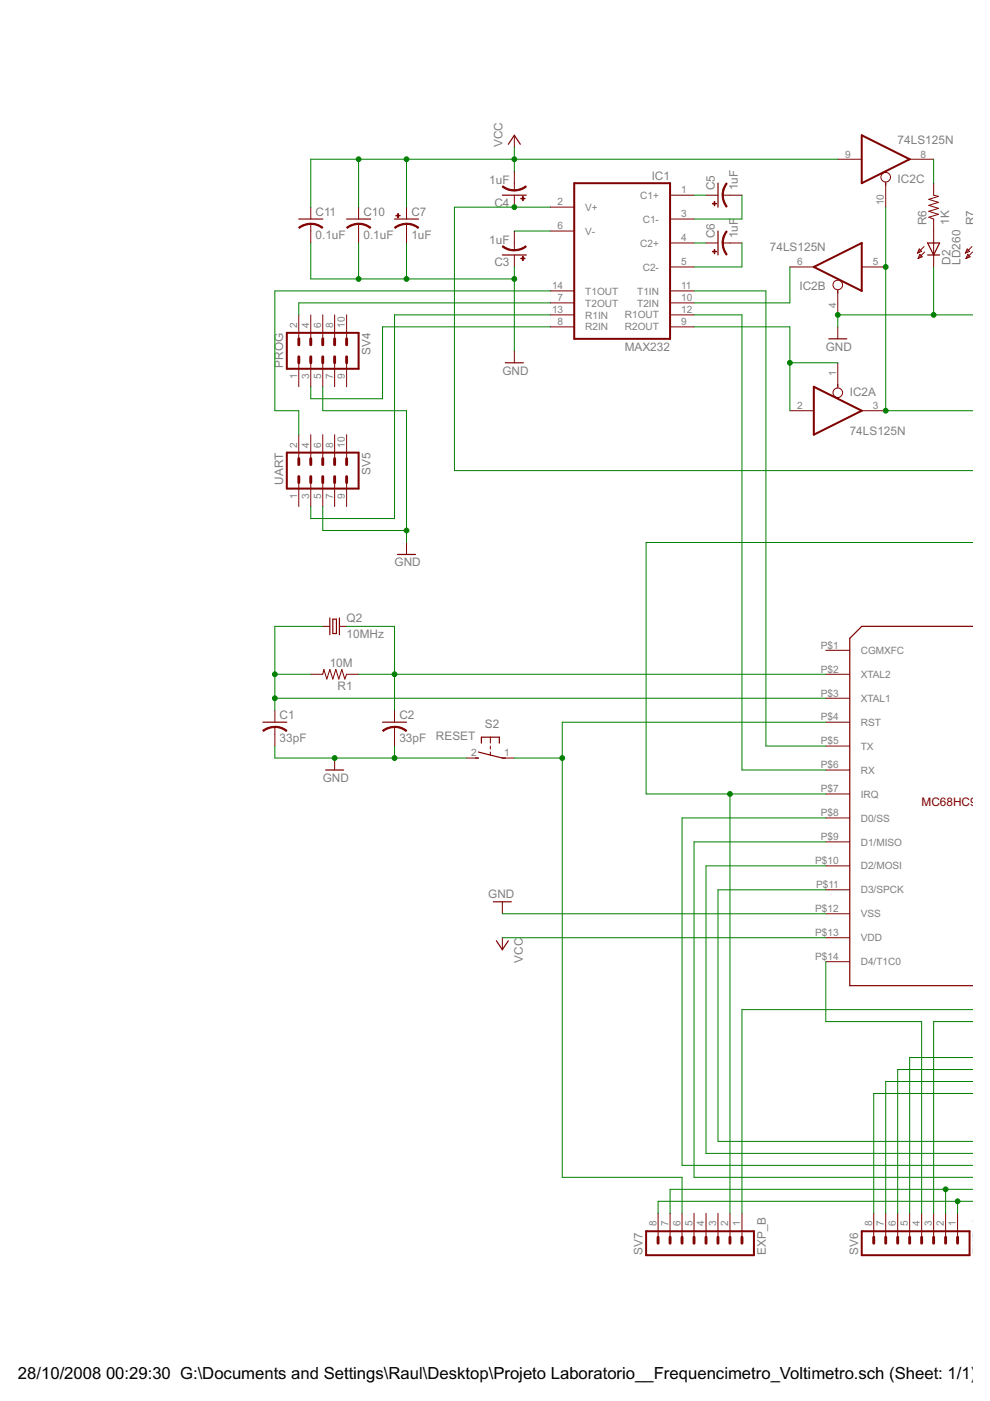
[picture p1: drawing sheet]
<svg xmlns="http://www.w3.org/2000/svg" width="210mm" height="297mm" viewBox="0 0 210 297" stroke-linecap="round" stroke-linejoin="round" font-family="sans-serif">
<g fill="#800000" stroke="#800000" stroke-width=".21">
<path d="M175.1 137.9h5.1z"/>
<path d="M175.1 143h5.1z"/>
<path d="M175.1 148h5.1z"/>
<path d="M175.1 153.1h5.1z"/>
<path d="M175.1 158.2h5.1z"/>
<path d="M175.1 163.3h5.1z"/>
<path d="M175.1 168.3h5.1z"/>
<path d="M175.1 173.4h5.1z"/>
<path d="M175.1 178.5h5.1z"/>
<path d="M175.1 183.6h5.1z"/>
<path d="M175.1 188.7h5.1z"/>
<path d="M175.1 193.7h5.1z"/>
<path d="M175.1 198.8h5.1z"/>
<path d="M175.1 203.9h5.1z"/>
<path d="M65.9 143h2.5z"/>
<path d="M73.5 143h2.5z"/>
<path d="M73.5 143l-.4 1z"/>
<path d="M72.5 141.9l.6 2.1z"/>
<path d="M72.5 141.9l-.7 2.1z"/>
<path d="M71.2 141.9l.6 2.1z"/>
<path d="M71.2 141.9l-.6 2.1z"/>
<path d="M69.9 141.9l.7 2.1z"/>
<path d="M69.9 141.9l-.6 2.1z"/>
<path d="M68.7 141.9l.6 2.1z"/>
<path d="M68.7 141.9l-.3 1.1z"/>
<path d="M58.3 154.1v1.6z"/>
<path d="M58.3 150.6v2.5z"/>
<path d="M58.3 155.7v2.5z"/>
<path d="M83.7 154.1v1.6z"/>
<path d="M83.7 150.6v2.5z"/>
<path d="M83.7 155.7v2.5z"/>
<path d="M71 160.7v2.6z"/>
<path d="M142.1 41.4h5.1z"/>
<path d="M142.1 46.4h5.1z"/>
<path d="M142.1 51.5h5.1z"/>
<path d="M142.1 56.6h5.1z"/>
<path d="M142.1 61.7h5.1z"/>
<path d="M142.1 64.2h5.1z"/>
<path d="M142.1 66.8h5.1z"/>
<path d="M142.1 69.3h5.1z"/>
<path d="M116.7 43.9h5.1z"/>
<path d="M116.7 49h5.1z"/>
<path d="M116.7 61.7h5.1z"/>
<path d="M116.7 64.2h5.1z"/>
<path d="M116.7 66.8h5.1z"/>
<path d="M116.7 69.3h5.1z"/>
<path d="M177.6 76.9v5.1z"/>
<path d="M167.5 87.1h5.1z"/>
<path d="M182.7 87.1h5.1z"/>
<path d="M177.6 81.5v.8z"/>
<path d="M177.6 61.7v5.1z"/>
<path d="M182.7 56.6h5.1z"/>
<path d="M167.5 56.6h5.1z"/>
<path d="M177.6 61.4v.8z"/>
<path d="M187.8 38.8v5.1z"/>
<path d="M177.6 33.8h5.1z"/>
<path d="M192.9 33.8h5.1z"/>
<path d="M187.8 38.6v.7z"/>
<path d="M177.6 69.3v2.5z"/>
<path d="M109.1 51.5v1.5z"/>
<path d="M109.1 54.1v2.5z"/>
<path d="M109.1 49v2.5z"/>
<path d="M109.1 38.8v1.6z"/>
<path d="M109.1 41.4v2.5z"/>
<path d="M109.1 36.3v2.5z"/>
<path d="M109.1 74.4v2.5z"/>
<path d="M109.1 28.7v2.5z"/>
<path d="M153.2 41.4h1.6z"/>
<path d="M149.7 41.4h2.5z"/>
<path d="M154.8 41.4h2.5z"/>
<path d="M153.2 51.5h1.6z"/>
<path d="M149.7 51.5h2.5z"/>
<path d="M154.8 51.5h2.5z"/>
<path d="M86.2 47.5v1.5z"/>
<path d="M86.2 43.9v2.5z"/>
<path d="M86.2 49v2.5z"/>
<path d="M106.5 191.2v2.5z"/>
<path d="M106.5 198.8v2.6z"/>
<path d="M86.2 115v2.6z"/>
<path d="M198 38.8v2.6z"/>
<path d="M198 46.4v2.6z"/>
<path d="M196.9 46.1l1.1 .3z"/>
<path d="M196.9 46.1l2.1-.7z"/>
<path d="M196.9 44.8l2.1 .6z"/>
<path d="M196.9 44.8l2.1-.6z"/>
<path d="M196.9 43.5l2.1 .7z"/>
<path d="M196.9 43.5l2.1-.6z"/>
<path d="M196.9 42.3l2.1 .6z"/>
<path d="M196.9 42.3l2.1-.7z"/>
<path d="M198 41.4l1 .2z"/>
<path d="M206.1 52.3l-1.4 1.4z"/>
<path d="M204.7 53.7l.9-.4z"/>
<path d="M205.1 52.8l.5 .5z"/>
<path d="M205.1 52.8l-.4 .9z"/>
<path d="M204.8 54.8l.9-.4z"/>
<path d="M205.2 53.9l.5 .5z"/>
<path d="M205.2 53.9l-.4 .9z"/>
<path d="M206.1 53.4l-1.3 1.4z"/>
<path d="M198 54.1v2.5z"/>
<path d="M198 49v2.5z"/>
<path d="M198 51.5v2.6z"/>
<path d="M195.9 52.3l-1.4 1.4z"/>
<path d="M194.5 53.7l.9-.4z"/>
<path d="M194.9 52.8l.5 .5z"/>
<path d="M194.9 52.8l-.4 .9z"/>
<path d="M194.6 54.8l.9-.4z"/>
<path d="M195 53.9l.5 .5z"/>
<path d="M195 53.9l-.4 .9z"/>
<path d="M194.6 54.8l1.4-1.4z"/>
<path d="M76 47.5v1.5z"/>
<path d="M76 43.9v2.5z"/>
<path d="M76 49v2.5z"/>
<path d="M65.9 47.5v1.5z"/>
<path d="M65.9 43.9v2.5z"/>
<path d="M65.9 49v2.5z"/>
<path d="M63.4 76.9v5.1z"/>
<path d="M65.9 76.9v5.1z"/>
<path d="M68.4 76.9v5.1z"/>
<path d="M63.4 66.8v5z"/>
<path d="M65.9 66.8v5z"/>
<path d="M68.4 66.8v5z"/>
<path d="M71 76.9v5.1z"/>
<path d="M73.5 76.9v5.1z"/>
<path d="M71 66.8v5z"/>
<path d="M73.5 66.8v5z"/>
<path d="M63.4 102.3v5.1z"/>
<path d="M65.9 102.3v5.1z"/>
<path d="M68.4 102.3v5.1z"/>
<path d="M63.4 92.2v5z"/>
<path d="M65.9 92.2v5z"/>
<path d="M68.4 92.2v5z"/>
<path d="M71 102.3v5.1z"/>
<path d="M73.5 102.3v5.1z"/>
<path d="M71 92.2v5z"/>
<path d="M73.5 92.2v5z"/>
<path d="M106.5 160.7h2.6z"/>
<path d="M98.9 160.7h2.5z"/>
<path d="M104 158.2v.6z"/>
<path d="M104 159.4v.7z"/>
<path d="M104 156.3v1.3z"/>
<path d="M72 132.8h1.5z"/>
<path d="M68.4 132.8h1.5z"/>
<path d="M203 257.2v5.1z"/>
<path d="M200.5 257.2v5.1z"/>
<path d="M198 257.2v5.1z"/>
<path d="M195.4 257.2v5.1z"/>
<path d="M192.9 257.2v5.1z"/>
<path d="M190.3 257.2v5.1z"/>
<path d="M187.8 257.2v5.1z"/>
<path d="M185.3 257.2v5.1z"/>
<path d="M157.3 257.2v5.1z"/>
<path d="M154.8 257.2v5.1z"/>
<path d="M152.2 257.2v5.1z"/>
<path d="M149.7 257.2v5.1z"/>
<path d="M147.2 257.2v5.1z"/>
<path d="M144.6 257.2v5.1z"/>
<path d="M142.1 257.2v5.1z"/>
<path d="M139.5 257.2v5.1z"/>
<path d="M58.3 154l1.3 .2 1.2 .7-.1 .2-1.4-.7-1-.2z" fill-rule="evenodd"/>
<path d="M55.7 154.9l1.2-.7 1.4-.2v.3l-1 .1-1.4 .7z" fill-rule="evenodd"/>
<path d="M83.7 154l1.3 .2 1.2 .7-.1 .2-1.4-.7-1-.2z" fill-rule="evenodd"/>
<path d="M81.1 154.9l1.2-.7 1.4-.2v.3l-1.1 .1-1.3 .7z" fill-rule="evenodd"/>
<path d="M106.6 52.1l1.4 .7 1.1 .1v.3l-.9-.1-1-.3-.7-.5z" fill-rule="evenodd"/>
<path d="M109.1 52.9l1-.1 1.3-.7 .2 .2-.7 .5-1 .3-.8 .1z" fill-rule="evenodd"/>
<path d="M106.6 39.4l1.4 .7 1.1 .1v.3l-.9-.1-1-.3-.7-.5z" fill-rule="evenodd"/>
<path d="M109.1 40.2l1-.1 1.3-.7 .2 .2-1.2 .7-1.3 .2z" fill-rule="evenodd"/>
<path d="M154 38.8l.2 .2-.7 1.3-.1 1.1h-.3l.2-1.4z" fill-rule="evenodd"/>
<path d="M153.1 41.4h.3l.1 1 .7 1.4-.2 .1-.7-1.2z" fill-rule="evenodd"/>
<path d="M154 49l.2 .1-.7 1.4-.1 1h-.3l.2-1.3z" fill-rule="evenodd"/>
<path d="M153.1 51.5h.3l.1 1 .7 1.4-.2 .2-.7-1.2z" fill-rule="evenodd"/>
<path d="M86.2 47.3l1.4 .2 1.2 .7-.2 .2-1.4-.7-1-.1z" fill-rule="evenodd"/>
<path d="M83.7 48.2l1.2-.6 1.3-.3v.3l-1 .1-1.4 .7z" fill-rule="evenodd"/>
<path d="M76 47.3l1.4 .2 1.2 .7-.2 .2-1.3-.7-1.1-.1z" fill-rule="evenodd"/>
<path d="M73.5 48.2l1.2-.6 1.3-.3v.3l-1 .1-1.3 .7z" fill-rule="evenodd"/>
<path d="M65.9 47.3l1.3 .2 1.3 .7-.2 .2-1.4-.7-1-.1z" fill-rule="evenodd"/>
<path d="M63.3 48.2l1.2-.6 1.4-.3v.3l-1 .1-1.4 .7z" fill-rule="evenodd"/>
</g>
<g fill="#800000" stroke="#800000" stroke-width=".25">
<path d="M180.2 135.3v73.7z"/>
<path d="M180.2 135.3l2.5-2.5z"/>
<path d="M182.7 132.8h23.4z"/>
<path d="M180.2 209h25.9z"/>
<path d="M55.7 153.1h5.1z"/>
<path d="M81.1 153.1h5.1z"/>
<path d="M69 163.3h3.9z"/>
<path d="M175.7 71.8h3.8z"/>
<path d="M106.5 54.1h5.1z"/>
<path d="M106.5 41.4h5.1z"/>
<path d="M107.1 76.9h3.9z"/>
<path d="M109.1 28.7l1.2 1.9z"/>
<path d="M109.1 28.7l-1.3 1.9z"/>
<path d="M152.2 38.8v5.1z"/>
<path d="M152.2 49v5.1z"/>
<path d="M83.7 46.4h5z"/>
<path d="M104.6 191.2h3.8z"/>
<path d="M105.2 199.5l1.3 1.9z"/>
<path d="M107.8 199.5l-1.3 1.9z"/>
<path d="M84.3 117.6h3.8z"/>
<path d="M199.2 51.5l-1.2 2.6z"/>
<path d="M196.7 51.5l1.3 2.6z"/>
<path d="M198 54.1h1.2z"/>
<path d="M196.7 54.1h1.3z"/>
<path d="M198 51.5h1.2z"/>
<path d="M196.7 51.5h1.3z"/>
<path d="M73.5 46.4h5.1z"/>
<path d="M63.4 46.4h5z"/>
<path d="M106.5 160.7h.6z"/>
<path d="M100.8 160.7h.6z"/>
<path d="M104 160.1l2.5 .6z"/>
<path d="M102.1 156.3v1.3z"/>
<path d="M105.9 156.3v1.3z"/>
<path d="M102.1 156.3h1.9z"/>
<path d="M104 156.3h1.9z"/>
<path d="M101.4 159.4l2.6 .7z"/>
<path d="M70.6 131.3v3z"/>
<path d="M70.6 134.3h.7z"/>
<path d="M71.3 131.3v3z"/>
<path d="M70.6 131.3h.7z"/>
<path d="M72 131v3.6z"/>
<path d="M69.9 131v3.6z"/>
</g>
<g fill="#800000" stroke="#800000" stroke-width=".42">
<path d="M121.8 38.8h20.3z"/>
<path d="M121.8 38.8v33z"/>
<path d="M121.8 71.8h20.3z"/>
<path d="M142.1 38.8v33z"/>
<path d="M172.6 82l10.1 5.1z"/>
<path d="M172.6 92.2l10.1-5.1z"/>
<path d="M172.6 82v10.2z"/>
<path d="M172.6 56.6l10.1 5.1z"/>
<path d="M172.6 56.6l10.1-5.1z"/>
<path d="M182.7 51.5v10.2z"/>
<path d="M182.7 38.8l10.2-5z"/>
<path d="M182.7 28.7l10.2 5.1z"/>
<path d="M182.7 28.7v10.1z"/>
<path d="M60.8 70.6v7.6z"/>
<path d="M60.8 70.6h15.2z"/>
<path d="M60.8 78.2h15.2z"/>
<path d="M76 70.6v7.6z"/>
<path d="M60.8 96v7.6z"/>
<path d="M60.8 96h15.2z"/>
<path d="M60.8 103.6h15.2z"/>
<path d="M76 96v7.6z"/>
<path d="M205.6 261v5.1z"/>
<path d="M182.7 266.1h22.9z"/>
<path d="M182.7 261h22.9z"/>
<path d="M182.7 261v5.1z"/>
<path d="M159.9 261v5.1z"/>
<path d="M137 266.1h22.9z"/>
<path d="M137 261h22.9z"/>
<path d="M137 261v5.1z"/>
</g>
<g fill="none" stroke="#800000" stroke-width=".21">
<circle cx="187.8" cy="37.6" r="1.02"/>
<circle cx="177.6" cy="60.4" r="1.02"/>
<circle cx="177.6" cy="83.3" r="1.02"/>
</g>
<g fill="#800000" stroke="#800000" stroke-width=".21">
<path d="M110.4 54.7h.9v.2h-.9z"/>
<path d="M110.8 54.4h.1v.8h-.1z"/>
<path d="M110.4 42h.9v.2h-.9z"/>
<path d="M110.8 41.7h.1v.8h-.1z"/>
<path d="M151.4 42.7h.2v.9h-.2z"/>
<path d="M151 43.1h.9v.1h-.9z"/>
<path d="M151.4 52.9h.2v.9h-.2z"/>
<path d="M151 53.3h.9v.1h-.9z"/>
<path d="M83.9 45.7h.9v.1h-.9z"/>
<path d="M84.3 45.3h.2v.9h-.2z"/>
</g>
<g fill="#800000" stroke="#800000" stroke-width=".61">
<path d="M68.4 75.6v1.3z"/>
<path d="M65.9 75.6v1.3z"/>
<path d="M63.4 75.6v1.3z"/>
<path d="M68.4 71.8v1.3z"/>
<path d="M65.9 71.8v1.3z"/>
<path d="M63.4 71.8v1.3z"/>
<path d="M73.5 75.6v1.3z"/>
<path d="M71 75.6v1.3z"/>
<path d="M73.5 71.8v1.3z"/>
<path d="M71 71.8v1.3z"/>
<path d="M68.4 101v1.3z"/>
<path d="M65.9 101v1.3z"/>
<path d="M63.4 101v1.3z"/>
<path d="M68.4 97.2v1.3z"/>
<path d="M65.9 97.2v1.3z"/>
<path d="M63.4 97.2v1.3z"/>
<path d="M73.5 101v1.3z"/>
<path d="M71 101v1.3z"/>
<path d="M73.5 97.2v1.3z"/>
<path d="M71 97.2v1.3z"/>
<path d="M198 262.3v1.3z"/>
<path d="M200.5 262.3v1.3z"/>
<path d="M203 262.3v1.3z"/>
<path d="M192.9 262.3v1.3z"/>
<path d="M195.4 262.3v1.3z"/>
<path d="M185.3 262.3v1.3z"/>
<path d="M187.8 262.3v1.3z"/>
<path d="M190.3 262.3v1.3z"/>
<path d="M152.2 262.3v1.3z"/>
<path d="M154.8 262.3v1.3z"/>
<path d="M157.3 262.3v1.3z"/>
<path d="M147.2 262.3v1.3z"/>
<path d="M149.7 262.3v1.3z"/>
<path d="M139.5 262.3v1.3z"/>
<path d="M142.1 262.3v1.3z"/>
<path d="M144.6 262.3v1.3z"/>
</g>
<g fill="#008000" stroke="#008000" stroke-width=".21">
<path d="M58.3 148h116.8z"/>
<path d="M58.3 143v5z"/>
<path d="M58.3 132.8v10.2z"/>
<path d="M58.3 143h7.6z"/>
<path d="M58.3 148v2.6z"/>
<path d="M58.3 132.8h10.1z"/>
<path d="M76 143h7.7z"/>
<path d="M83.7 143h91.4z"/>
<path d="M83.7 132.8v10.2z"/>
<path d="M83.7 143v7.6z"/>
<path d="M73.5 132.8h10.2z"/>
<path d="M83.7 158.2v2.5z"/>
<path d="M71 160.7h12.7z"/>
<path d="M58.3 160.7h12.7z"/>
<path d="M58.3 158.2v2.5z"/>
<path d="M83.7 160.7h15.2z"/>
<path d="M177.6 66.8v2.5z"/>
<path d="M198 56.6v10.2z"/>
<path d="M177.6 66.8h20.4z"/>
<path d="M198 66.8h8.1z"/>
<path d="M109.1 59.1v15.3z"/>
<path d="M109.1 56.6v2.5z"/>
<path d="M86.2 59.1h22.9z"/>
<path d="M86.2 51.5v7.6z"/>
<path d="M76 51.5v7.6z"/>
<path d="M76 59.1h10.2z"/>
<path d="M65.9 51.5v7.6z"/>
<path d="M65.9 59.1h10.1z"/>
<path d="M86.2 112.5v2.5z"/>
<path d="M86.2 87.1v25.4z"/>
<path d="M68.4 87.1h17.8z"/>
<path d="M68.4 82v5.1z"/>
<path d="M68.4 107.4v5.1z"/>
<path d="M68.4 112.5h17.8z"/>
<path d="M106.5 193.7h68.6z"/>
<path d="M203 254.7h3.1z"/>
<path d="M203 254.7v2.5z"/>
<path d="M139.5 254.7h63.5z"/>
<path d="M139.5 254.7v2.5z"/>
<path d="M147.2 64.2h20.3z"/>
<path d="M167.5 56.6v7.6z"/>
<path d="M167.5 76.9v10.2z"/>
<path d="M167.5 76.9h10.1z"/>
<path d="M147.2 69.3h20.3z"/>
<path d="M167.5 69.3v7.6z"/>
<path d="M147.2 66.8h10.1z"/>
<path d="M157.3 66.8v96.5z"/>
<path d="M157.3 163.3h17.8z"/>
<path d="M109.1 31.2v2.6z"/>
<path d="M109.1 33.8v2.5z"/>
<path d="M86.2 33.8h22.9z"/>
<path d="M86.2 33.8v10.1z"/>
<path d="M76 33.8v10.1z"/>
<path d="M76 33.8h10.2z"/>
<path d="M65.9 33.8v10.1z"/>
<path d="M65.9 33.8h10.1z"/>
<path d="M109.1 33.8h68.5z"/>
<path d="M106.5 198.8h68.6z"/>
<path d="M200.5 252.2h5.6z"/>
<path d="M200.5 252.2v5z"/>
<path d="M142.1 252.2h58.4z"/>
<path d="M142.1 252.2v5z"/>
<path d="M192.9 224.2h13.2z"/>
<path d="M192.9 224.2v33z"/>
<path d="M190.3 226.8h15.8z"/>
<path d="M190.3 226.8v30.4z"/>
<path d="M154.8 168.3h20.3z"/>
<path d="M137 168.3h17.8z"/>
<path d="M137 115v53.3z"/>
<path d="M137 115h69.1z"/>
<path d="M154.8 168.3v88.9z"/>
<path d="M109.1 49h7.6z"/>
<path d="M147.2 51.5h2.5z"/>
<path d="M147.2 41.4h2.5z"/>
<path d="M157.3 41.4v5z"/>
<path d="M147.2 46.4h10.1z"/>
<path d="M157.3 51.5v5.1z"/>
<path d="M147.2 56.6h10.1z"/>
<path d="M63.4 64.2h53.3z"/>
<path d="M63.4 64.2v2.6z"/>
<path d="M83.7 66.8h33z"/>
<path d="M83.7 66.8v43.1z"/>
<path d="M65.9 109.9h17.8z"/>
<path d="M65.9 107.4v2.5z"/>
<path d="M81.1 69.3h35.6z"/>
<path d="M81.1 69.3v15.2z"/>
<path d="M65.9 84.5h15.2z"/>
<path d="M65.9 82v2.5z"/>
<path d="M119.2 153.1v7.6z"/>
<path d="M109.1 160.7h10.1z"/>
<path d="M119.2 153.1h55.9z"/>
<path d="M144.6 249.6v7.6z"/>
<path d="M119.2 249.6h25.4z"/>
<path d="M119.2 160.7v88.9z"/>
<path d="M58.3 61.7h58.4z"/>
<path d="M58.3 61.7v25.4z"/>
<path d="M58.3 87.1h5.1z"/>
<path d="M63.4 87.1v5.1z"/>
<path d="M198 33.8v5z"/>
<path d="M144.6 173.4h30.5z"/>
<path d="M144.6 173.4v73.7z"/>
<path d="M144.6 247.1h61.5z"/>
<path d="M147.2 61.7h15.2z"/>
<path d="M162.4 158.2h12.7z"/>
<path d="M162.4 61.7v96.5z"/>
<path d="M109.1 43.9h7.6z"/>
<path d="M96.4 43.9h12.7z"/>
<path d="M96.4 43.9v55.9z"/>
<path d="M96.4 99.8h109.7z"/>
<path d="M187.8 56.6v30.5z"/>
<path d="M187.8 43.9v12.7z"/>
<path d="M187.8 87.1h18.3z"/>
<path d="M152.2 188.7h22.9z"/>
<path d="M152.2 188.7v53.3z"/>
<path d="M152.2 242h53.9z"/>
<path d="M149.7 183.6h25.4z"/>
<path d="M149.7 183.6v60.9z"/>
<path d="M149.7 244.5h56.4z"/>
<path d="M147.2 178.5h27.9z"/>
<path d="M147.2 178.5v71.1z"/>
<path d="M147.2 249.6h58.9z"/>
<path d="M198 216.6h8.1z"/>
<path d="M198 216.6v40.6z"/>
<path d="M185.3 231.8h20.8z"/>
<path d="M185.3 231.8v25.4z"/>
<path d="M187.8 229.3h18.3z"/>
<path d="M187.8 229.3v27.9z"/>
<path d="M175.1 203.9v12.7z"/>
<path d="M175.1 216.6h20.3z"/>
<path d="M195.4 216.6v40.6z"/>
<path d="M157.3 214.1h48.8z"/>
<path d="M157.3 214.1v43.1z"/>
<circle cx="58.3" cy="143" r=".51"/>
<circle cx="58.3" cy="148" r=".51"/>
<circle cx="83.7" cy="143" r=".51"/>
<circle cx="71" cy="160.7" r=".51"/>
<circle cx="83.7" cy="160.7" r=".51"/>
<circle cx="177.6" cy="66.8" r=".51"/>
<circle cx="198" cy="66.8" r=".51"/>
<circle cx="109.1" cy="59.1" r=".51"/>
<circle cx="86.2" cy="59.1" r=".51"/>
<circle cx="76" cy="59.1" r=".51"/>
<circle cx="86.2" cy="112.5" r=".51"/>
<circle cx="203" cy="254.7" r=".51"/>
<circle cx="167.5" cy="76.9" r=".51"/>
<circle cx="109.1" cy="33.8" r=".51"/>
<circle cx="86.2" cy="33.8" r=".51"/>
<circle cx="76" cy="33.8" r=".51"/>
<circle cx="200.5" cy="252.2" r=".51"/>
<circle cx="154.8" cy="168.3" r=".51"/>
<circle cx="119.2" cy="160.7" r=".51"/>
<circle cx="109.1" cy="43.9" r=".51"/>
<circle cx="187.8" cy="56.6" r=".51"/>
<circle cx="187.8" cy="87.1" r=".51"/>
</g>
<g font-size="4">
<text x="3.8" y="292.4">28/10/2008</text>
<text x="22.5" y="292.4">00:29:30 G:\Documents and Settings\Raul\Desktop\Projeto Laboratorio__Frequencimetro_Voltimetro.sch (Sheet: 1/1)</text>
</g>
<g font-size="2.8" fill="#808080">
<text x="106.5" y="31.2" transform="rotate(-90 106.5 31.2)">VCC</text>
<text x="190.3" y="30.5">74LS125N</text>
<text x="103.7" y="39">1uF</text>
<text x="138.2" y="38.2">IC1</text>
<text x="151.6" y="40.4" transform="rotate(-90 151.6 40.4)">C5</text>
<text x="156.4" y="40.4" transform="rotate(-90 156.4 40.4)">1uF</text>
<text x="190.3" y="38.7">IC2C</text>
<text x="66.9" y="45.8">C11</text>
<text x="77.1" y="45.8">C10</text>
<text x="87.2" y="45.8">C7</text>
<text x="104.8" y="43.8">C4</text>
<text x="196.4" y="47.7" transform="rotate(-90 196.4 47.7)">R6</text>
<text x="201.2" y="47.7" transform="rotate(-90 201.2 47.7)">1K</text>
<text x="206.6" y="47.7" transform="rotate(-90 206.6 47.7)">R7</text>
<text x="66.9" y="50.6">0.1uF</text>
<text x="77.1" y="50.6">0.1uF</text>
<text x="87.2" y="50.6">1uF</text>
<text x="103.7" y="51.7">1uF</text>
<text x="151.6" y="50.5" transform="rotate(-90 151.6 50.5)">C6</text>
<text x="156.4" y="50.5" transform="rotate(-90 156.4 50.5)">1uF</text>
<text x="163.2" y="53.3">74LS125N</text>
<text x="104.8" y="56.5">C3</text>
<text x="201.5" y="56.1" transform="rotate(-90 201.5 56.1)">D2</text>
<text x="203.7" y="56.1" transform="rotate(-90 203.7 56.1)">LD260</text>
<text x="169.5" y="61.6">IC2B</text>
<text x="60" y="77.9" transform="rotate(-90 60 77.9)">PROG</text>
<text x="78.6" y="75.3" transform="rotate(-90 78.6 75.3)">SV4</text>
<text x="132.5" y="74.4">MAX232</text>
<text x="175.1" y="74.4">GND</text>
<text x="106.5" y="79.5">GND</text>
<text x="180.2" y="83.9">IC2A</text>
<text x="180.2" y="92.2">74LS125N</text>
<text x="78.6" y="100.7" transform="rotate(-90 78.6 100.7)">SV5</text>
<text x="60" y="102.7" transform="rotate(-90 60 102.7)">UART</text>
<text x="83.7" y="120.1">GND</text>
<text x="73.5" y="131.8">Q2</text>
<text x="73.5" y="135.3">10MHz</text>
<text x="69.9" y="141.4">10M</text>
<text x="71.6" y="146.2">R1</text>
<text x="59.3" y="152.5">C1</text>
<text x="84.7" y="152.5">C2</text>
<text x="102.8" y="154.4">S2</text>
<text x="59.3" y="157.3">33pF</text>
<text x="84.7" y="157.3">33pF</text>
<text x="92.4" y="156.9">RESET</text>
<text x="68.4" y="165.8">GND</text>
<text x="103.5" y="190.4">GND</text>
<text x="110.8" y="204.1" transform="rotate(-90 110.8 204.1)">VCC</text>
<text x="136.2" y="266.1" transform="rotate(-90 136.2 266.1)">SV7</text>
<text x="162.4" y="266.1" transform="rotate(-90 162.4 266.1)">EXP_B</text>
<text x="181.9" y="266.1" transform="rotate(-90 181.9 266.1)">SV6</text>
</g>
<text font-size="2.8" fill="#800000" x="195.4" y="170.9">MC68HC908G</text>
<g font-size="2.4" fill="#808080">
<text x="179.2" y="33.4">9</text>
<text x="195.2" y="33.4">8</text>
<text x="144.4" y="41">1</text>
<text x="118.2" y="43.6">2</text>
<text x="124.1" y="44.7">V+</text>
<text x="135.8" y="42.1">C1+</text>
<text x="136.3" y="47.2">C1-</text>
<text x="144.4" y="46.1">3</text>
<text x="187.4" y="43.5" transform="rotate(-90 187.4 43.5)">10</text>
<text x="118.2" y="48.6">6</text>
<text x="124.1" y="49.8">V-</text>
<text x="135.8" y="52.3">C2+</text>
<text x="144.4" y="51.2">4</text>
<text x="136.3" y="57.4">C2-</text>
<text x="144.4" y="56.3">5</text>
<text x="169" y="56.3">6</text>
<text x="185" y="56.3">5</text>
<text x="117" y="61.3">14</text>
<text x="118.2" y="63.9">7</text>
<text x="124.1" y="62.4">T1OUT</text>
<text x="124.1" y="65">T2OUT</text>
<text x="135.1" y="62.4">T1IN</text>
<text x="135.1" y="65">T2IN</text>
<text x="144.4" y="61.3">11</text>
<text x="144.4" y="63.9">10</text>
<text x="177.3" y="65.2" transform="rotate(-90 177.3 65.2)">4</text>
<text x="63" y="69.5" transform="rotate(-90 63 69.5)">2</text>
<text x="65.5" y="69.5" transform="rotate(-90 65.5 69.5)">4</text>
<text x="68.1" y="69.5" transform="rotate(-90 68.1 69.5)">6</text>
<text x="70.6" y="69.5" transform="rotate(-90 70.6 69.5)">8</text>
<text x="73.1" y="69.5" transform="rotate(-90 73.1 69.5)">10</text>
<text x="117" y="66.4">13</text>
<text x="118.2" y="69">8</text>
<text x="124.1" y="67.5">R1IN</text>
<text x="124.1" y="70.1">R2IN</text>
<text x="132.5" y="67.5">R1OUT</text>
<text x="132.5" y="70.1">R2OUT</text>
<text x="144.4" y="66.4">12</text>
<text x="144.4" y="69">9</text>
<text x="63" y="80.4" transform="rotate(-90 63 80.4)">1</text>
<text x="65.5" y="80.4" transform="rotate(-90 65.5 80.4)">3</text>
<text x="68.1" y="80.4" transform="rotate(-90 68.1 80.4)">5</text>
<text x="70.6" y="80.4" transform="rotate(-90 70.6 80.4)">7</text>
<text x="73.1" y="80.4" transform="rotate(-90 73.1 80.4)">9</text>
<text x="177.3" y="79.7" transform="rotate(-90 177.3 79.7)">1</text>
<text x="169" y="86.7">2</text>
<text x="185" y="86.7">3</text>
<text x="63" y="94.9" transform="rotate(-90 63 94.9)">2</text>
<text x="65.5" y="94.9" transform="rotate(-90 65.5 94.9)">4</text>
<text x="68.1" y="94.9" transform="rotate(-90 68.1 94.9)">6</text>
<text x="70.6" y="94.9" transform="rotate(-90 70.6 94.9)">8</text>
<text x="73.1" y="94.9" transform="rotate(-90 73.1 94.9)">10</text>
<text x="63" y="105.8" transform="rotate(-90 63 105.8)">1</text>
<text x="65.5" y="105.8" transform="rotate(-90 65.5 105.8)">3</text>
<text x="68.1" y="105.8" transform="rotate(-90 68.1 105.8)">5</text>
<text x="70.6" y="105.8" transform="rotate(-90 70.6 105.8)">7</text>
<text x="73.1" y="105.8" transform="rotate(-90 73.1 105.8)">9</text>
<text x="174" y="137.5">P$1</text>
<text x="174" y="142.6">P$2</text>
<text x="182.5" y="138.6">CGMXFC</text>
<text x="182.5" y="143.7">XTAL2</text>
<text x="174" y="147.7">P$3</text>
<text x="182.5" y="148.8">XTAL1</text>
<text x="174" y="152.8">P$4</text>
<text x="182.5" y="153.9">RST</text>
<text x="99.9" y="160.4">2</text>
<text x="106.9" y="160.4">1</text>
<text x="174" y="157.8">P$5</text>
<text x="182.5" y="159">TX</text>
<text x="174" y="162.9">P$6</text>
<text x="174" y="168">P$7</text>
<text x="182.5" y="164">RX</text>
<text x="174" y="173.1">P$8</text>
<text x="182.5" y="169.1">IRQ</text>
<text x="174" y="178.1">P$9</text>
<text x="182.5" y="174.2">D0/SS</text>
<text x="182.5" y="179.3">D1/MISO</text>
<text x="172.9" y="183.2">P$10</text>
<text x="182.5" y="184.3">D2/MOSI</text>
<text x="173" y="188.3">P$11</text>
<text x="182.5" y="189.4">D3/SPCK</text>
<text x="172.9" y="193.4">P$12</text>
<text x="182.5" y="194.5">VSS</text>
<text x="172.9" y="198.5">P$13</text>
<text x="172.9" y="203.5">P$14</text>
<text x="182.5" y="199.6">VDD</text>
<text x="182.5" y="204.7">D4/T1C0</text>
<text x="139.2" y="260" transform="rotate(-90 139.2 260)">8</text>
<text x="141.7" y="260" transform="rotate(-90 141.7 260)">7</text>
<text x="144.3" y="260" transform="rotate(-90 144.3 260)">6</text>
<text x="146.8" y="260" transform="rotate(-90 146.8 260)">5</text>
<text x="149.3" y="260" transform="rotate(-90 149.3 260)">4</text>
<text x="151.9" y="260" transform="rotate(-90 151.9 260)">3</text>
<text x="154.4" y="260" transform="rotate(-90 154.4 260)">2</text>
<text x="157" y="260" transform="rotate(-90 157 260)">1</text>
<text x="184.9" y="260" transform="rotate(-90 184.9 260)">8</text>
<text x="187.4" y="260" transform="rotate(-90 187.4 260)">7</text>
<text x="190" y="260" transform="rotate(-90 190 260)">6</text>
<text x="192.5" y="260" transform="rotate(-90 192.5 260)">5</text>
<text x="195" y="260" transform="rotate(-90 195 260)">4</text>
<text x="197.6" y="260" transform="rotate(-90 197.6 260)">3</text>
<text x="200.1" y="260" transform="rotate(-90 200.1 260)">2</text>
<text x="202.7" y="260" transform="rotate(-90 202.7 260)">1</text>
</g>
</svg>
